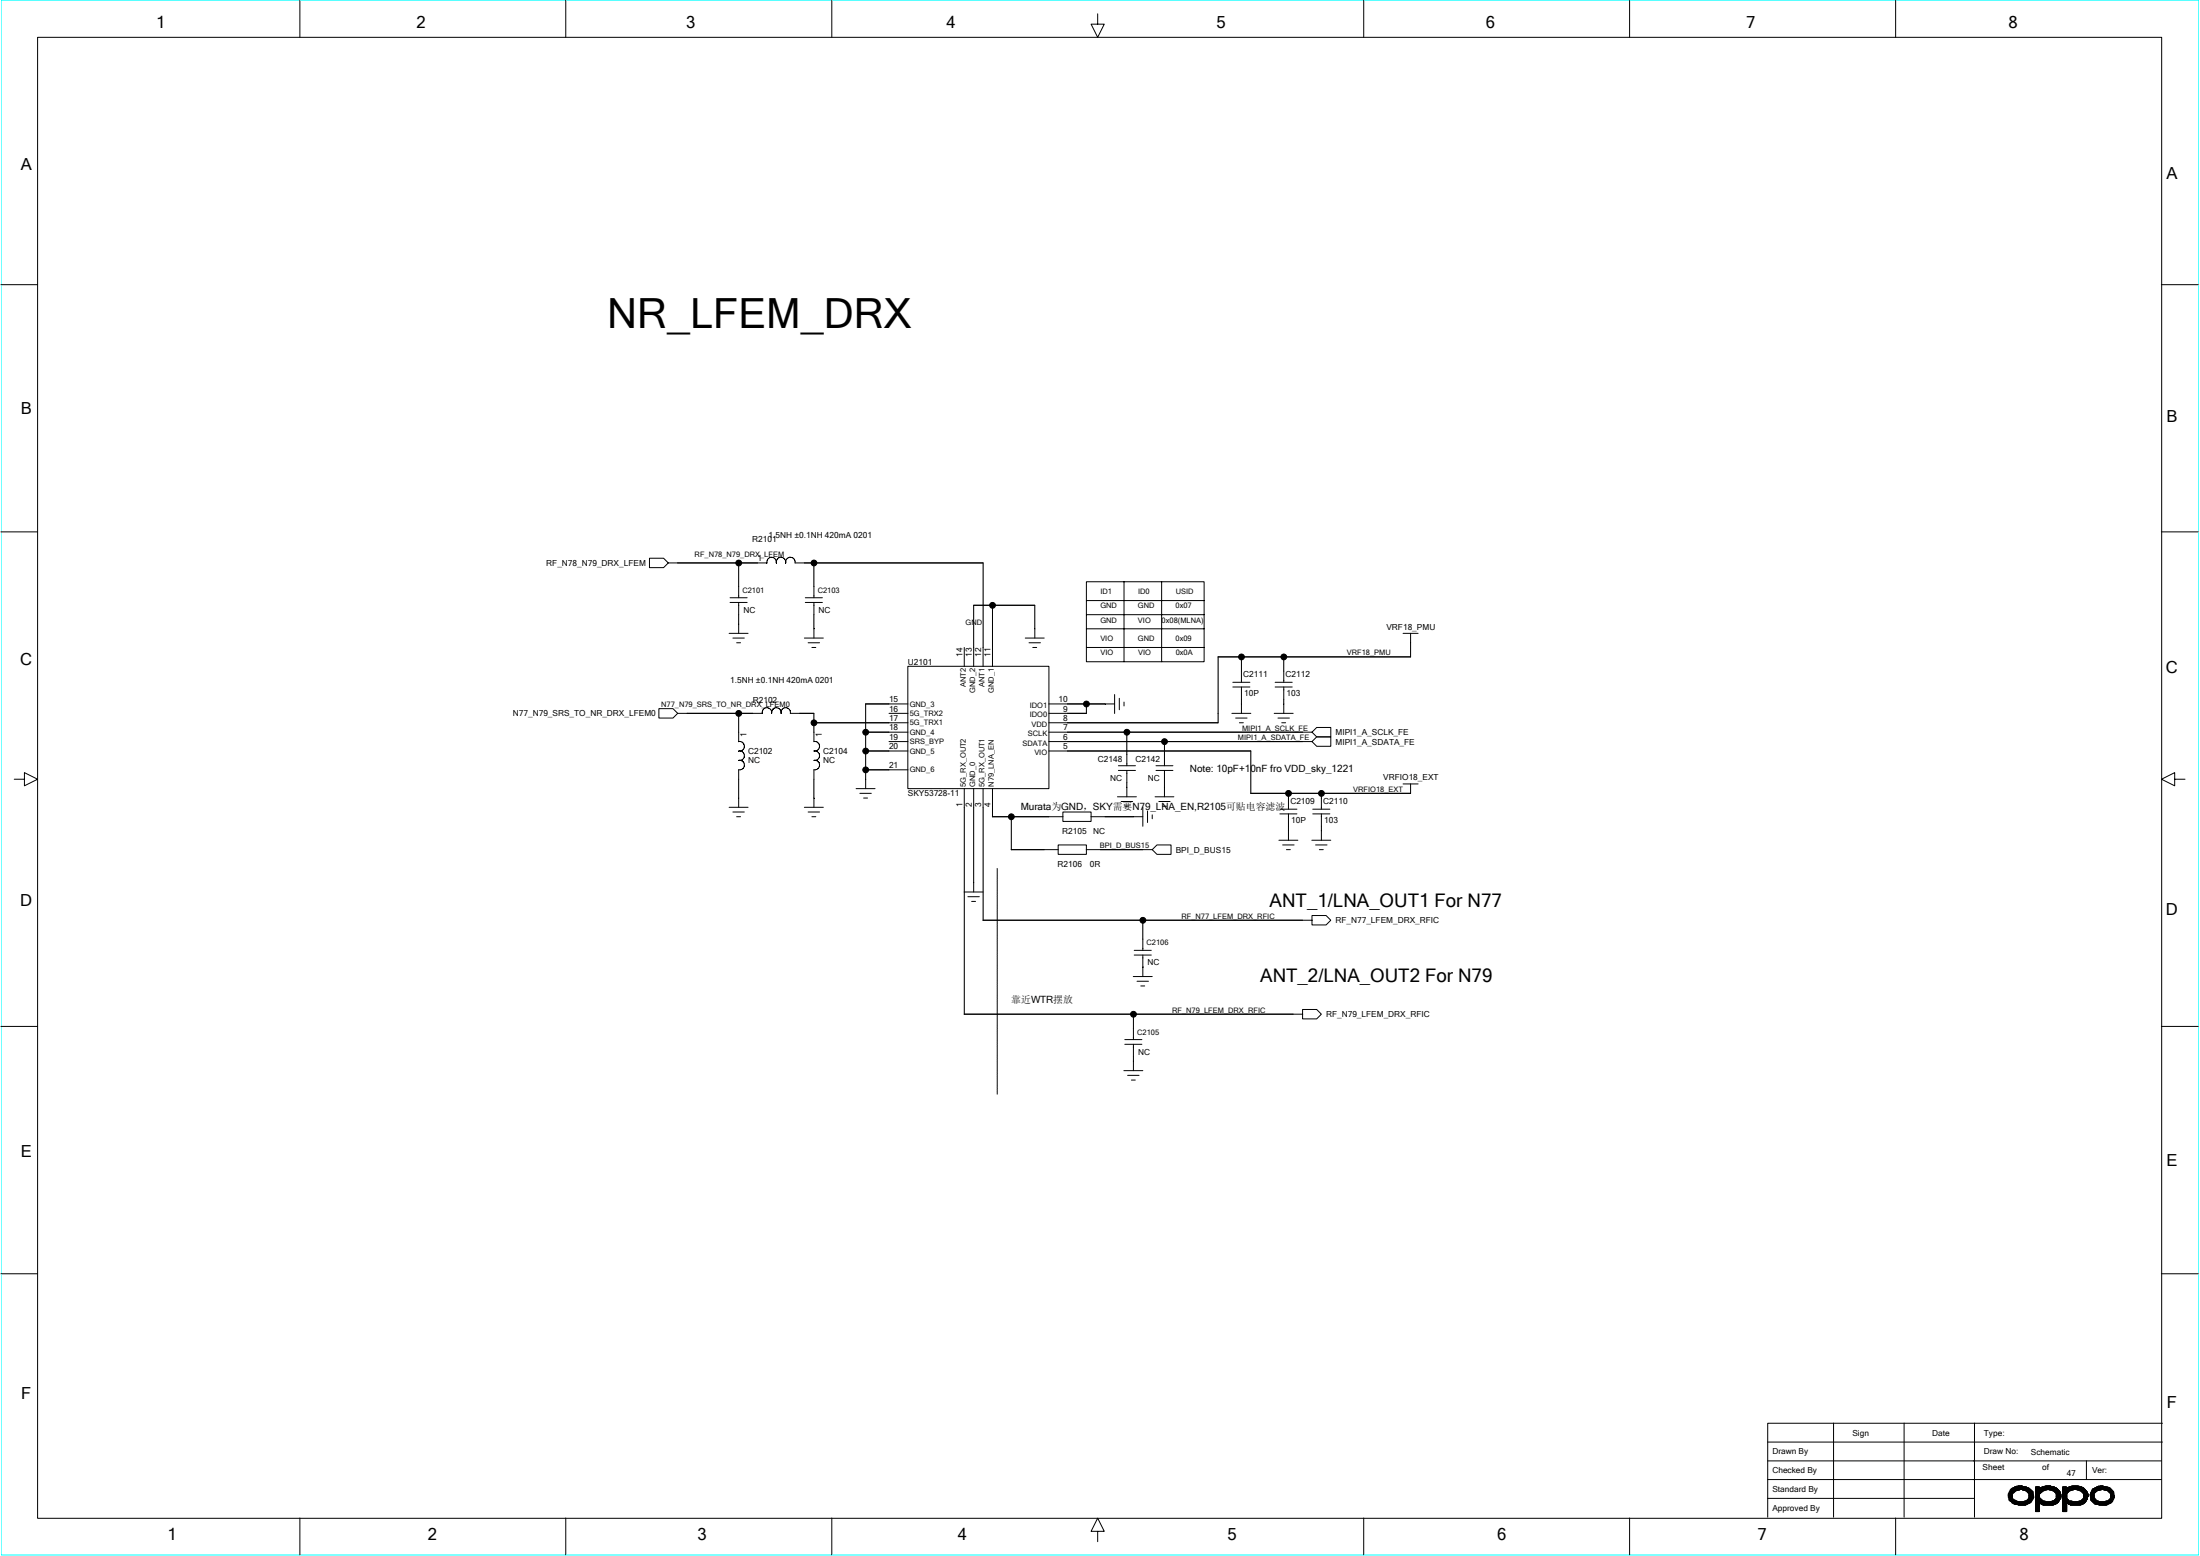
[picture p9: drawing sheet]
<svg xmlns="http://www.w3.org/2000/svg" width="297mm" height="210mm" viewBox="0 0 297 210" stroke-linecap="round" stroke-linejoin="round" font-family="sans-serif">
<path d="M.1 0h296.8v209.8h-296.8z" fill="none" stroke="#0ff" stroke-width=".14"/>
<g fill="none" stroke="#000" stroke-width=".14">
<path d="M5.1 5h286.8v199.9h-286.8zM40.5 .1v4.9M76.4 .1v4.9M112.3 .1v4.9M148.2 1.9v1.4h.9l-.9 1.7-.9-1.7h.9M184.1 .1v4.9M220 .1v4.9M255.9 .1v4.9M.1 38.4h5M291.8 38.4h5M.1 71.8h5M87.7 75.3h1.9l.6 .7-.6 .6h-1.9z"/>
<path d="M99.7 76v4.7M104 75.2l.6 .1 .2 .5M104.1 75.2a.64 .64 0 0 0-.5 .8h-13.4M104.8 75.8v.2M106.1 75.8a.64 .64 0 0 0-.7-.6 .64 .64 0 0 0-.6 .7M106.6 75.2l.5 .1 .3 .5M106.6 75.2l-.2 .1a.7 .7 0 0 0-.3 .7M107.4 75.8l-.1 .2h25.4v13.9M109.9 76v4.7M146.7 78.5h15.9v10.8h-15.9zM151.8 78.5v10.8M156.8 78.5v10.8"/>
<path d="M291.8 71.8h5M89 95.6h1.9l.6 .7-.6 .6h-1.9zM91.5 96.3h11.4M98.4 85.5h2.6M98.6 81.3h2.3M98.6 80.7h2.3M99 86.1h1.5M99.5 86.7h.5M99.7 96.3v3.8h.1a.65 .65 0 0 1 .7 .5M99.7 81.3v4.2M103.4 95.5l.5 .1 .3 .5M103.4 95.5a.69 .69 0 0 0-.5 .8"/>
<path d="M104.2 96.3a.65 .65 0 0 1 .6-.8 .65 .65 0 0 1 .6 .8M104.2 96.2v.1M105.9 95.5l.6 .1 .2 .3v.4M106 95.5a.64 .64 0 0 0-.6 .7M106.7 96.3h3.2v3.8a.64 .64 0 0 1 .8 .6 .64 .64 0 0 1-.8 .6 .64 .64 0 0 1 .7 .7 .64 .64 0 0 1-.7 .6 .65 .65 0 0 1 .8 .7 .65 .65 0 0 1-.8 .6M108.6 86.1h2.6M108.7 81.3h2.3M108.7 80.7h2.3M109.1 86.7h1.6M109.6 87.4h.5M109.9 81.3v4.8M116.9 98.8h5.7"/>
<path d="M116.9 95v11.4M120 96.3h2.6M122.6 89.9h19v16.5h-19zM122.6 97.5h-12.7M122.6 95h-5.7M130.2 87.4v2.5M131.4 81.7h8.3v4.4M131.5 81.7v8.2M134 81.7v8.2M138.4 86.1h2.6M138.9 86.7h1.6M139.4 87.4h.6"/>
<path d="M141.6 98.8h35.6M141.6 96.3h5.1M141.6 95h8.9M146.7 87.4h15.9M146.7 95v1.3M146.7 81h15.9M146.7 83h15.9M146.7 84.9h15.9M150.5 93.7v2.6M151.1 94.2v1.6M151.8 94.7v.6M152.1 98.8v4.5"/>
<path d="M166.3 96.3h2.6M166.5 92.7h2.3M166.5 92.1h2.3M166.8 96.9h1.6M167.3 97.5h.6M167.6 88.6v3.5M167.6 92.7v3.6M172 96.3h2.6M172.2 92.7h2.3M172.2 92.1h2.3M172.5 96.9h1.6M173.1 97.5h.5"/>
<path d="M173.3 88.6v3.5M173.3 92.7v3.6M177.8 98.2h1.9v1.2h-1.9l-.7-.6zM189.4 85.5h2.1M190.5 85.5v3.2M190.5 88.6h-26v8.9h-22.9M1.9 105.2h1.4v-.9l1.8 .9-1.8 .8v-.8M98.4 108.9h2.6M99 109.6h1.5M99.5 110.2h.5M99.7 103.9v5M99.7 103.9h.2"/>
<path d="M99.9 101.3h-.2h.1a.65 .65 0 0 1 .7 .6M99.9 102.6h-.2a.64 .64 0 0 1 .8 .5 .64 .64 0 0 1-.6 .8M100.5 100.6v.2a.59 .59 0 0 1-.6 .5M100.5 101.8v.2a.59 .59 0 0 1-.6 .6M108.6 108.9h2.6M109.1 109.6h1.6M109.6 110.2h.5M109.9 103.9v5M115.6 106.4h2.5M116.1 107.1h1.5M116.6 107.7h.5M116.9 101.3h5.7"/>
<path d="M120 100.1h2.6M122.6 103.9h-5.7M130.2 106.4v30.5M131.5 106.4v14M132.7 106.4v17.8M134 106.4v3.8M136.5 114.7h6.4M136.5 110.2v4.5M141.6 100.1h35.6M141.6 101.3h27.3v5.8h21.6v-1.3M142.9 114h3.8v1.3h-3.8zM143.5 109.6h3.8v1.2h-3.8z"/>
<path d="M143.5 110.2h-9.5M146.7 114.7h8.9M147.3 110.2h7M150.9 107.5h2.5M151 104h2.3M151 103.3h2.3M151.4 108.2h1.5M151.9 108.8h.5M152.1 104v3.5M154.3 108.9v2.6M154.9 109.5v1.5M155.6 110v.5"/>
<path d="M156 107.5h2.5M156.1 104h2.3M156.1 103.3h2.3M156.2 114h1.9v1.3h-1.9l-.6-.6zM156.5 108.2h1.5M157 108.8h.5M157.2 100.1v3.2M157.2 104v3.5M172.7 113.4h2.5M172.8 109.8h2.3M172.8 109.2h2.3M173.2 114h1.5"/>
<path d="M173.7 114.7h.5M174 107.1v2.1M174 109.8v3.6M177.1 113.4h2.6M177.1 100.1l.7-.7h1.9v1.3h-1.9zM177.2 109.8h2.4M177.2 109.2h2.4M177.6 114h1.6M178.1 114.7h.6M178.4 107.1v2.1M178.4 109.8v3.6M189.4 105.8h2.1"/>
<path d="M293.6 105.2v-.9l-1.8 .9 1.8 .8v-.8h1.4M.1 138.5h5M130.2 120.4h2.5M130.7 121h1.5M131.2 121.6h.5M153 131.8h2.6M153 136.9v3.4M153.1 128.9h2.3M153.1 128.2h2.3M153.5 132.4h1.6M154 133.1h.6M154.3 124.2v4"/>
<path d="M154.3 128.9v2.9M175.9 136.2h1.9l.6 .7-.6 .6h-1.9zM175.9 136.9h-45.7M177.1 123.5h1.9l.7 .7-.7 .6h-1.9zM177.2 124.2h-44.5M291.8 138.5h5M151.7 144.5h2.6M151.9 140.9h2.3M151.9 140.3h2.3M152.2 145.1h1.6M152.8 145.8h.5M153 140.9v3.6"/>
<path d="M.1 171.9h5M291.8 171.9h5M238.7 194.6h53.3M247.6 192v12.7M257.1 192v12.7M266.6 192v12.7M281.7 197.1v2.6M291.8 199.7h-53.1M291.8 197.1h-53.1M292 192.1h-53.3v12.6M40.5 204.9v4.9M76.4 204.9v4.9"/>
<path d="M112.3 204.9v4.9M148.2 206.7h.9l-.9-1.8-.9 1.8h.9v1.3M184.1 204.9v4.9M220 204.9v4.9M238.7 202.2h27.9M255.9 204.9v4.9M271.1 201.6h.7M271.1 201.7h.6M271.1 201.8h.6M271.1 202h.6M271.1 202.1h.6M271.3 201.3h.8"/>
<path d="M271.3 202.3h.6M271.3 202.2h.4M271.3 201.4v1.1h.8M271.4 202.6h.8M271.4 202.5v-1.3v1.4h.7M271.5 202.2v.4h.8M271.5 200.9a2.21 2.21 0 0 1 3 .4l.1 .8-.4 .6-.8 .4h-.6l-.9-.1-.6-.5-.1-.8zM271.5 201v1.6v-1.5v.1M271.7 201.6l.5-.4 .6-.3 .8 .3 .4 .4v.6a1.54 1.54 0 0 1-2.3 0zM271.7 200.9l-.1 1.8h2.6v-1.7M271.7 200.8h2.2M271.8 200.8v.7"/>
<path d="M271.8 202.3v.5M271.9 202.5v.5h1.9M271.9 200.8v.6h-.6M272.1 202.4v.6M272.2 200.7v.5h-.8M272.2 202.6v.4M272.3 202.6v.4M272.3 200.7v.4M272.3 200.6h.8M272.4 202.7v.4M272.4 200.7v.4M272.5 203.1h1.1"/>
<path d="M272.6 202.7v.4M272.6 200.5v.6M272.7 202.7v.4M272.7 200.5v.6h-1.3M272.8 202.7v.4M272.8 200.5v.4M272.9 202.7v.4M272.9 200.5v.4M273.1 202.7v.4M273.1 200.5v.6h1.1M273.2 202.7v.4M273.2 200.7v.4"/>
<path d="M273.3 202.6v.5M273.3 200.7v.4M273.4 202.6h.9M273.4 202.6v.5M273.4 200.7v.4M273.4 201.2h1M273.5 200.7h-1.4v.5M273.6 202.6v.4M273.6 200.7v.5M273.7 201.3h.8M273.7 200.8v.5M273.7 202.4v.6h-1.5v-.4"/>
<path d="M273.8 200.8v.6h.7M273.9 201.8h.7M273.9 202h.7M273.9 202.1h.7M273.9 201.7h.6M274 200.8v.8h.5M274 200.9h-2.5M274.1 200.9v1.9h-2.5M274.3 201.2v1.3h-.6M274.5 201.3v1h-.7v.5M274.5 202.2h-.6l.1 .6M274.8 200.8h2.8"/>
<path d="M274.8 200.9h3M274.8 200.7h.6v3.3h-.6M274.8 203h.6M274.8 203.1h.6M274.8 203.2h.6M274.8 203.3h.6M274.8 203.5h.6M274.8 203.6h.6M274.8 203.7h.6M274.8 203.9h.6M274.8 201.2h1.2M274.8 202.6h1.1"/>
<path d="M274.8 202.5h.9M274.8 202.3h.8v.7M274.8 202.2h.7v.6M274.8 201.6h.6M274.8 201.7h.6M274.8 201.8h.6M274.8 202h.6M274.8 202.1h.6M274.8 200.7h.6v.2v-.1h.1a2.27 2.27 0 0 1 2.3 .1 1.03 1.03 0 0 1 .2 1.6l-.2 .3-.5 .3h-1.4l-.5-.3v1.2h-.6zM274.8 200.7v3.3M275 200.7v3.3M275.1 200.7v3.3"/>
<path d="M275.2 200.7v3.3M275.4 201.6l.5-.4 .6-.3 .8 .3 .3 .4v.6a1.54 1.54 0 0 1-2.2 0zM275.5 200.8v.8M275.6 203h2M275.6 200.8v.6h-.8M275.7 200.7h1.7v.6M275.7 200.7v.6h-.9M275.7 202.4v.6M275.9 200.7v.5M275.9 202.6v.5M276 200.7v.4M276 202.6v.5"/>
<path d="M276.1 202.6v.5M276.1 200.5v.6M276.2 200.6h.7M276.2 202.7v.4M276.2 200.5v.6h-1.4M276.4 202.7v.4M276.4 200.5v.6M276.5 202.7v.4M276.5 200.5v.4M276.6 202.7v.4M276.6 200.5v.6M276.7 201.1h1.2"/>
<path d="M276.8 202.7v.4M276.8 200.5v.6M276.9 202.7v.4M276.9 200.5v.6M277 202.6v.5M277 200.7v.4M277.1 201.2h.9v1.4M277.1 202.6h.8M277.1 202.6v.5M277.1 200.7v.4M277.3 202.6v.5h-1.5M277.3 200.7v.5"/>
<path d="M277.4 201.3h.7v1h-.6M277.4 202.5h.6M277.4 202.4v.6M277.5 201.4h.6M277.5 202.3v.7M277.5 200.8v.6M277.6 201.8h.7v.2h-.7M277.6 201.7h.7M277.6 202.1h.7M277.6 200.8v.8h.5M277.8 200.9v1.9h-3M277.9 201v1.7h-3.1"/>
<path d="M278.3 202.2h-.7v.6M278.5 203h.5M278.5 203.1h.5M278.5 203.2h.5M278.5 203.3h.5M278.5 203.5h.5M278.5 203.6h.5M278.5 203.7h.5M278.5 203.9h.5M278.5 200.9h3M278.5 200.8h2.8M278.5 200.7h.5v3.3h-.5"/>
<path d="M278.5 201.2h1M278.5 202.6h1M278.5 202.5h.8M278.5 202.3h.7v.5M278.5 202.2h.5M278.5 201.6h.5M278.5 201.7h.5M278.5 201.8h.5M278.5 202h.5M278.5 202.1h.5M278.5 200.7h.5v.2v-.1h.2a2.17 2.17 0 0 1 2.4 .3l.1 .2a.49 .49 0 0 1 .1 .8v.2a1.37 1.37 0 0 1-.9 .8h-1.4l-.5-.3v1.2h-.5zM278.5 200.7v3.3"/>
<path d="M278.7 200.7v3.3M278.8 200.7v3.3M278.9 200.7v3.3M279.2 200.8v.6h-.7M279.3 202.4v.6h2M279.3 200.7v.6h-.8M279.4 200.7h1.7v.6M279.4 202.6v.4M279.4 200.7v.5M279.4 201.2l.8-.3 .7 .3 .4 .4v.6a1.54 1.54 0 0 1-2.3 0v-.6zM279.5 202.6v.5M279.5 200.7v.4"/>
<path d="M279.7 202.6v.5M279.7 200.5v.6M279.8 202.6v.5M279.8 200.5v.6h-1.3M279.9 202.7v.4M279.9 200.5v.6M280.1 202.7v.4M280.1 200.5v.4M280.2 202.7v.4M280.2 200.5v.4M280.3 202.7v.4M280.3 200.5v.4"/>
<path d="M280.4 201.1h1.2M280.4 202.7v.4M280.4 200.5v.6M280.6 202.7v.4M280.6 200.5v.6M280.7 202.6v.5M280.7 200.5v.6M280.8 201.2h.9v1.4M280.8 202.6v.5M280.8 200.7v.4M280.8 202.6h.8M280.9 202.6v.5h-1.4"/>
<path d="M280.9 200.7v.5M281 201.3h.8v1h-.6M281 202.5h.7M281.1 202.4v.6M281.2 201.4h.6M281.2 202.3v.7M281.2 200.8v.6M281.3 201.6h.7M281.3 201.7h.7M281.3 201.8h.7M281.3 202h.7M281.3 202.2h.6"/>
<path d="M281.3 202.1h.5M281.3 200.8v2M281.4 200.9v1.9h-2.9M281.6 201v1.7h-3.1M282.2 201.7h.5M282.2 201.8h.5M282.2 202h.5M282.3 201.6h.4M282.3 202.3h.6M282.3 202.2h.4M282.3 201.3v1.2h.7M282.3 202.1h.4"/>
<path d="M282.4 201.2h.8M282.5 201v1.6h.7M282.6 200.9h2.4M282.6 200.9v1.8M282.6 200.9a2.03 2.03 0 0 1 2.8 .4l.1 .8-.4 .6-.8 .4-1.5-.1-.5-.5-.1-.8zM282.7 202.8h2.3M282.7 201.6l.4-.4 .7-.3 .8 .3 .4 .4v.6a1.52 1.52 0 0 1-2.3 0zM282.7 200.9v1.9M282.8 200.8h2.1M282.8 202.2v.8M282.8 200.8v.6h-.5M283 202.3v.7"/>
<path d="M283 200.8v.5h-.6M283.1 200.7h1.2v.4M283.1 202.4v.6M283.1 200.7v.5M283.2 202.6v.4M283.2 200.7v.4M283.3 200.6h.7M283.3 202.6v.5M283.3 200.7v.4M283.5 202.7v.4M283.5 200.7v.4M283.6 202.7v.4"/>
<path d="M283.6 200.5v.6h-1M283.7 202.7v.4M283.7 200.5v.6M283.8 202.7v.4M283.8 200.5v.4M284 202.7v.4M284 200.5v.6M284.1 201.1h1M284.1 200.7v.4M284.1 202.7v.4M284.2 200.7v.4M284.2 202.7v.4"/>
<path d="M284.3 202.6v.5M284.5 200.7v.4M284.5 202.6v.5h-1.1M284.6 201.2h.6v1.4h-.9M284.6 200.7v.5M284.6 202.6v.4h-1.8M284.7 202.5h.5M284.7 200.8v.5h.7v1h-.6M284.7 202.4v.6M284.8 201.4h.6M284.9 200.8v.6M284.9 202.3v.5"/>
<path d="M285 201.8h.5M285 202h.5M285 202.1h.5M285 202.2h.4M285 201.6h.4M285 201.7h.4M285 200.9v1.9M285.1 201v1.7h-2.5"/>
<circle cx="99.7" cy="76" r=".39"/>
<circle cx="109.9" cy="76" r=".39"/>
<circle cx="99.7" cy="96.3" r=".39"/>
<circle cx="109.9" cy="97.5" r=".39"/>
<circle cx="116.9" cy="98.8" r=".39"/>
<circle cx="134" cy="81.7" r=".39"/>
<circle cx="146.7" cy="95" r=".39"/>
<circle cx="152.2" cy="98.8" r=".39"/>
<circle cx="167.6" cy="88.7" r=".39"/>
<circle cx="173.3" cy="88.7" r=".39"/>
<circle cx="116.9" cy="101.4" r=".39"/>
<circle cx="116.9" cy="103.9" r=".39"/>
<circle cx="136.6" cy="110.2" r=".39"/>
<circle cx="157.2" cy="100.1" r=".39"/>
<circle cx="174" cy="107.1" r=".39"/>
<circle cx="178.4" cy="107.1" r=".39"/>
<circle cx="153" cy="136.9" r=".39"/>
<circle cx="154.3" cy="124.2" r=".39"/>
</g>
<g fill="#000">
<path d="M108.6 76h1.3zM99.7 96.3h1.9zM99.7 83v1.2zM108 96.3h1.9zM109.9 96.3v1.2zM109.9 97.5v1.3zM109.9 83v1.9zM146.7 95v1.3zM164.5 96.3v1.2zM167.6 94.4v.6zM167.6 88.6v2zM173.3 94.4v.6z"/>
<path d="M173.3 88.6v2zM190.5 86.7v1.9zM116.9 103.9v1.3zM134 108.9v1.3zM152.1 105.6v.7zM157.2 105.6v.7zM157.2 100.1v1.7zM174 111.5v.6zM174 107.1v.6zM178.4 111.5v.6zM178.4 107.1v.6zM153 136.9v1.9z"/>
<path d="M153 142.6v.6z"/>
</g>
<path d="M134.6 147.7v-30.5" fill="none" stroke="#000" stroke-width=".14" stroke-dasharray=".1 .1 0 .1"/>
<g fill="#000">
<circle cx="99.7" cy="76" r=".4"/>
<circle cx="109.9" cy="76" r=".4"/>
<circle cx="99.7" cy="96.3" r=".4"/>
<circle cx="109.9" cy="97.5" r=".4"/>
<circle cx="116.9" cy="98.8" r=".4"/>
<circle cx="134" cy="81.7" r=".4"/>
<circle cx="146.7" cy="95" r=".4"/>
<circle cx="152.1" cy="98.8" r=".4"/>
<circle cx="167.6" cy="88.6" r=".4"/>
<circle cx="173.3" cy="88.6" r=".4"/>
<circle cx="116.9" cy="101.3" r=".4"/>
<circle cx="116.9" cy="103.9" r=".4"/>
<circle cx="136.5" cy="110.2" r=".4"/>
<circle cx="157.2" cy="100.1" r=".4"/>
<circle cx="174" cy="107.1" r=".4"/>
<circle cx="178.4" cy="107.1" r=".4"/>
<circle cx="153" cy="136.9" r=".4"/>
<circle cx="154.3" cy="124.2" r=".4"/>
</g>
<text font-size="5.6" x="82" y="44.3">NR_LFEM_DRX</text>
<g font-size="2.5">
<text x="171.4" y="122.4">ANT_1/LNA_OUT1 For N77</text>
<text x="170.2" y="132.5">ANT_2/LNA_OUT2 For N79</text>
</g>
<g font-size="2.2">
<text x="21.1" y="3.8">1</text>
<text x="56.2" y="3.8">2</text>
<text x="92.7" y="3.8">3</text>
<text x="127.8" y="3.8">4</text>
<text x="164.2" y="3.8">5</text>
<text x="200.6" y="3.8">6</text>
<text x="235.8" y="3.8">7</text>
<text x="271.2" y="3.8">8</text>
<text x="2.8" y="23">A</text>
<text x="292.5" y="24.1">A</text>
<text x="2.8" y="55.8">B</text>
<text x="292.5" y="57">B</text>
<text x="2.7" y="89.7">C</text>
<text x="292.4" y="90.8">C</text>
<text x="2.7" y="122.3">D</text>
<text x="292.4" y="123.5">D</text>
<text x="2.8" y="156.2">E</text>
<text x="292.5" y="157.3">E</text>
<text x="2.9" y="188.8">F</text>
<text x="292.6" y="189.9">F</text>
<text x="22.6" y="207.8">1</text>
<text x="57.8" y="207.8">2</text>
<text x="94.2" y="207.8">3</text>
<text x="129.3" y="207.8">4</text>
<text x="165.7" y="207.8">5</text>
<text x="202.2" y="207.8">6</text>
<text x="237.3" y="207.8">7</text>
<text x="272.7" y="207.8">8</text>
</g>
<g font-size="1.3">
<text x="160.7" y="104.2">Note: 10pF+10nF fro VDD_sky_1221</text>
<text x="137.8" y="109.3">Murata为GND，SKY需要N79_LNA_EN,R2105可贴电容滤波</text>
<text x="136.5" y="135.3">靠近WTR摆放</text>
</g>
<g font-size="1.1">
<text x="73.8" y="76.3">RF_N78_N79_DRX_LFEM</text>
<text x="101.6" y="73.2">R2101</text>
<text x="102.3" y="75.7">1</text>
<text x="103.8" y="72.6">1.5NH ±0.1NH 420mA 0201</text>
<text x="100.4" y="82.7">NC</text>
<text x="110.5" y="82.7">NC</text>
<text x="122.6" y="89.7">U2101</text>
<text x="129.9" y="88.6" transform="rotate(-90 129.9 88.6)">14</text>
<text x="131.2" y="88.6" transform="rotate(-90 131.2 88.6)">13</text>
<text x="132.5" y="88.6" transform="rotate(-90 132.5 88.6)">12</text>
<text x="133.7" y="88.6" transform="rotate(-90 133.7 88.6)">11</text>
<text x="187.2" y="85">VRF18_PMU</text>
<text x="98.6" y="92.1">1.5NH ±0.1NH 420mA 0201</text>
<text x="101.6" y="94.9">R2102</text>
<text x="120" y="94.8">15</text>
<text x="142.9" y="94.8">10</text>
<text x="167.9" y="91.3">C2111</text>
<text x="168" y="94">10P</text>
<text x="173.6" y="91.3">C2112</text>
<text x="173.7" y="94">103</text>
<text x="69.3" y="96.7">N77_N79_SRS_TO_NR_DRX_LFEM0</text>
<text x="100.8" y="99.4" transform="rotate(-90 100.8 99.4)">1</text>
<text x="101" y="101.7">C2102</text>
<text x="111" y="99.4" transform="rotate(-90 111 99.4)">1</text>
<text x="111.2" y="101.7">C2104</text>
<text x="120" y="98.6">18</text>
<text x="120" y="101.1">20</text>
<text x="120" y="99.8">19</text>
<text x="120" y="97.3">17</text>
<text x="120" y="96">16</text>
<text x="143.5" y="96">9</text>
<text x="143.5" y="97.3">8</text>
<text x="143.5" y="98.6">7</text>
<text x="143.5" y="99.8">6</text>
<text x="143.5" y="101.1">5</text>
<text x="180.3" y="100.5">MIPI1_A_SDATA_FE</text>
<text x="180.3" y="99.2">MIPI1_A_SCLK_FE</text>
<text x="101" y="103">NC</text>
<text x="111.2" y="103">NC</text>
<text x="120" y="103.7">21</text>
<text x="122.6" y="107.4">SKY53728-11</text>
<text x="148.2" y="102.8">C2148</text>
<text x="149.9" y="105.4">NC</text>
<text x="153.3" y="102.8">C2142</text>
<text x="155" y="105.4">NC</text>
<text x="186.8" y="105.3">VRFIO18_EXT</text>
<text x="129.9" y="108.9" transform="rotate(-90 129.9 108.9)">1</text>
<text x="131.2" y="108.9" transform="rotate(-90 131.2 108.9)">2</text>
<text x="132.5" y="108.9" transform="rotate(-90 132.5 108.9)">3</text>
<text x="133.7" y="108.9" transform="rotate(-90 133.7 108.9)">4</text>
<text x="143.4" y="112.5">R2105</text>
<text x="147.6" y="112.5">NC</text>
<text x="174.2" y="108.5">C2109</text>
<text x="174.3" y="111.1">10P</text>
<text x="178.7" y="108.5">C2110</text>
<text x="178.8" y="111.1">103</text>
<text x="142.8" y="117">R2106</text>
<text x="147.2" y="117">0R</text>
<text x="158.7" y="115.1">BPI_D_BUS15</text>
<text x="180.3" y="124.6">RF_N77_LFEM_DRX_RFIC</text>
<text x="154.9" y="130.3">NC</text>
<text x="179" y="137.2">RF_N79_LFEM_DRX_RFIC</text>
<text x="153.7" y="142.3">NC</text>
<text x="239.3" y="196.3">Drawn By</text>
<text x="250.1" y="193.7">Sign</text>
<text x="260.9" y="193.7">Date</text>
<text x="267.9" y="193.7">Type:</text>
<text x="267.9" y="196.3">Draw No:</text>
<text x="274.2" y="196.4">Schematic</text>
<text x="239.3" y="198.8">Checked By</text>
<text x="239.3" y="201.3">Standard By</text>
<text x="239.3" y="203.9">Approved By</text>
<text x="267.7" y="198.3">Sheet</text>
<text x="275.7" y="198.3">of</text>
<text x="279" y="199.2">47</text>
<text x="282.5" y="198.8">Ver:</text>
</g>
<g font-size="1">
<text x="93.8" y="75.1">RF_N78_N79_DRX_LFEM</text>
<text x="100.2" y="80">C2101</text>
<text x="110.4" y="80">C2103</text>
<text x="148.6" y="82.1">GND</text>
<text x="148.6" y="80.2">ID1</text>
<text x="153.6" y="82.1">GND</text>
<text x="153.7" y="80.2">ID0</text>
<text x="158.7" y="82.1">0x07</text>
<text x="158.7" y="80.2">USID</text>
<text x="130.4" y="84.3">GND</text>
<text x="148.6" y="84">GND</text>
<text x="148.6" y="86.5">VIO</text>
<text x="148.6" y="88.4">VIO</text>
<text x="153.6" y="84">VIO</text>
<text x="153.6" y="86.5">GND</text>
<text x="153.7" y="88.4">VIO</text>
<text x="156.8" y="84">0x08(MLNA)</text>
<text x="158.7" y="86.5">0x09</text>
<text x="158.7" y="88.4">0x0A</text>
<text x="181.8" y="88.4">VRF18_PMU</text>
<text x="89.3" y="95.4">N77_N79_SRS_TO_NR_DRX_LFEM0</text>
<text x="122.8" y="95.4">GND_3</text>
<text x="130.4" y="92.8" transform="rotate(-90 130.4 92.8)">ANT2</text>
<text x="131.7" y="93.5" transform="rotate(-90 131.7 93.5)">GND_2</text>
<text x="132.9" y="92.8" transform="rotate(-90 132.9 92.8)">ANT1</text>
<text x="134.2" y="93.5" transform="rotate(-90 134.2 93.5)">GND_1</text>
<text x="139" y="95.5">IDO1</text>
<text x="122.8" y="96.6">5G_TRX2</text>
<text x="122.8" y="97.9">5G_TRX1</text>
<text x="122.8" y="100.4">SRS_BYP</text>
<text x="122.8" y="101.7">GND_5</text>
<text x="122.8" y="99.2">GND_4</text>
<text x="138.1" y="100.6">SDATA</text>
<text x="138.8" y="99.4">SCLK</text>
<text x="139" y="96.8">IDO0</text>
<text x="139.3" y="98.1">VDD</text>
<text x="139.7" y="101.9">VIO</text>
<text x="167.1" y="99.9">MIPI1_A_SDATA_FE</text>
<text x="167.7" y="98.6">MIPI1_A_SCLK_FE</text>
<text x="122.8" y="104.2">GND_6</text>
<text x="130.4" y="106.2" transform="rotate(-90 130.4 106.2)">5G_RX_OUT2</text>
<text x="131.7" y="106.2" transform="rotate(-90 131.7 106.2)">GND_0</text>
<text x="132.9" y="106.2" transform="rotate(-90 132.9 106.2)">5G_RX_OUT1</text>
<text x="134.2" y="106.2" transform="rotate(-90 134.2 106.2)">N79_LNA_EN</text>
<text x="182.7" y="106.8">VRFIO18_EXT</text>
<text x="148.5" y="114.4">BPI_D_BUS15</text>
<text x="159.5" y="124">RF_N77_LFEM_DRX_RFIC</text>
<text x="154.8" y="127.6">C2106</text>
<text x="158.3" y="136.7">RF_N79_LFEM_DRX_RFIC</text>
<text x="153.5" y="139.6">C2105</text>
</g>
</svg>
